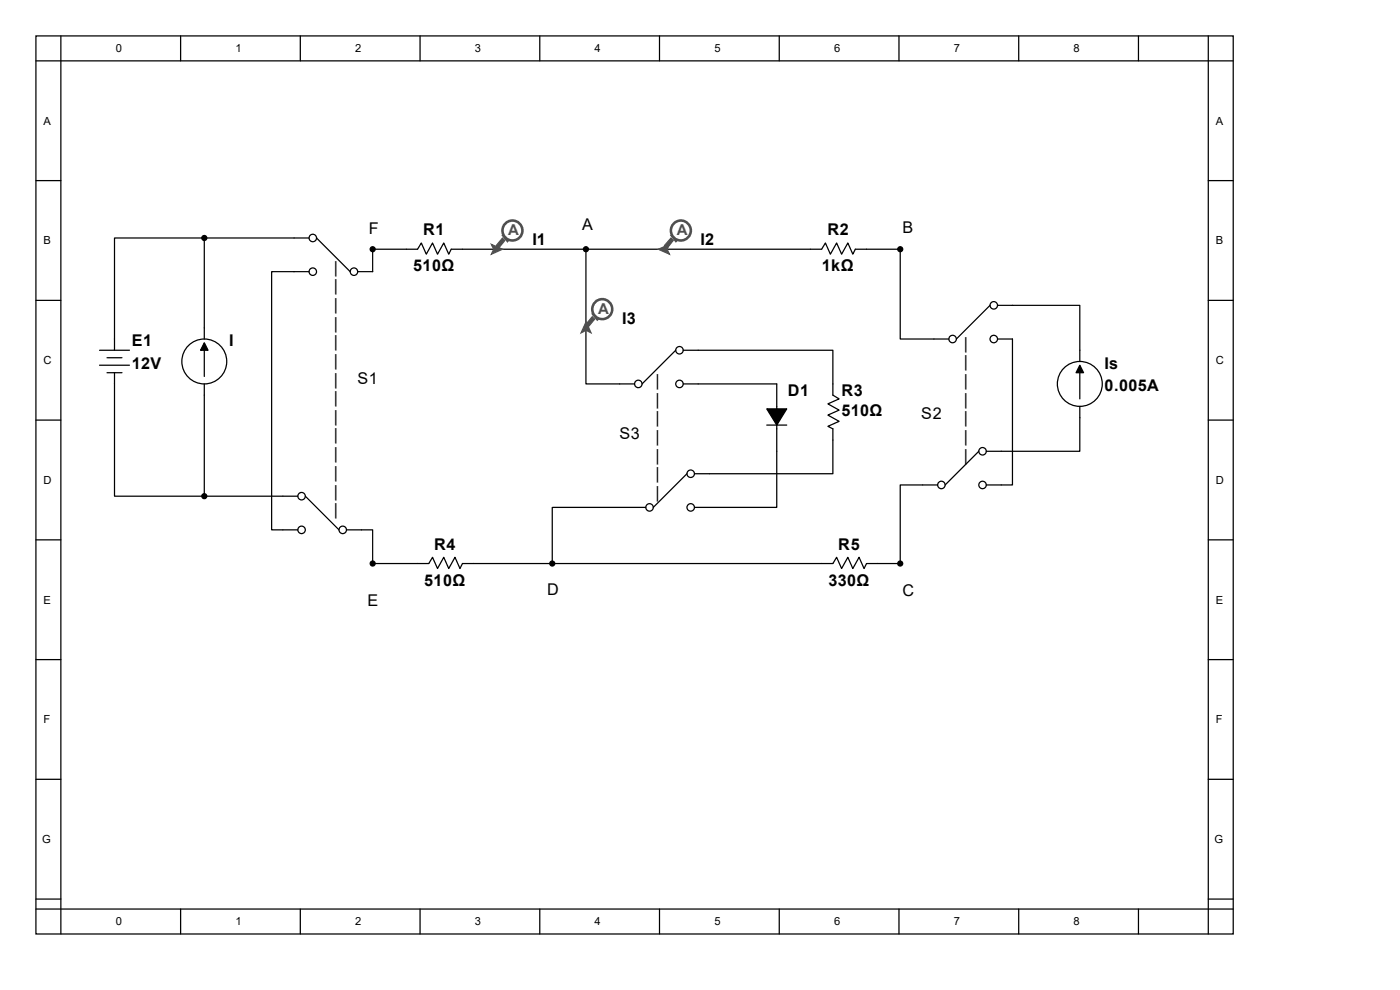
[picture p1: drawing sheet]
<svg xmlns="http://www.w3.org/2000/svg" width="297mm" height="210mm" viewBox="0 0 297 210" stroke-linecap="round" stroke-linejoin="round" font-family="sans-serif">
<g fill="none" stroke="#000" stroke-width=".26">
<path d="M7.6 7.6h254v190.5h-254zM7.6 12.9h254M12.9 7.6v190.5M38.3 7.6v5.3M63.7 7.6v5.3M89.1 7.6v5.3M114.5 7.6v5.3M139.9 7.6v5.3M165.3 7.6v5.3M190.7 7.6v5.3M216.1 7.6v5.3M241.5 7.6v5.3"/>
<path d="M256.3 7.6v190.5M7.6 38.3h5.3M256.3 38.3h5.3M88.6 52.9l.8-1.4 1 2.4 1.4-2.4 1 2.4 1.3-2.4 1.1 2.4 .5-1M7.6 63.7h5.3M256.3 63.7h5.3M7.6 89.1h5.3M256.3 89.1h5.3M7.6 114.5h5.3M256.3 114.5h5.3M7.6 139.9h5.3M256.3 139.9h5.3"/>
<path d="M7.6 165.3h5.3M256.3 165.3h5.3M7.6 190.7h5.3M7.6 192.8h254M38.3 192.8v5.3M63.7 192.8v5.3M89.1 192.8v5.3M114.5 192.8v5.3M139.9 192.8v5.3M165.3 192.8v5.3M190.7 192.8v5.3M216.1 192.8v5.3"/>
<path d="M241.5 192.8v5.3M256.3 190.7h5.3"/>
</g>
<path d="M98.1 52.8l.1 .1z" fill-rule="evenodd" fill="#fff"/>
<path d="M95.7 52.9h2.4" fill="none" stroke="#000" stroke-width=".26"/>
<path d="M86.1 52.8l.1 .1z" fill-rule="evenodd" fill="#fff"/>
<path d="M86.2 52.9h2.4M174.3 52.9l.8-1.4 1.1 2.4 1.3-2.4 1 2.4 1.4-2.4 1 2.4 .6-1" fill="none" stroke="#000" stroke-width=".26"/>
<path d="M183.8 52.8l.1 .1z" fill-rule="evenodd" fill="#fff"/>
<path d="M181.5 52.9h2.3" fill="none" stroke="#000" stroke-width=".26"/>
<path d="M171.9 52.8l.1 .1z" fill-rule="evenodd" fill="#fff"/>
<path d="M171.9 52.9h2.4M176.7 83.8l1.3 .8-2.4 1.1 2.4 1.3-2.4 1.1 2.4 1.3-2.4 1 1.1 .6" fill="none" stroke="#000" stroke-width=".26"/>
<path d="M176.7 93.3v.1z" fill-rule="evenodd" fill="#fff"/>
<path d="M176.7 91v2.3" fill="none" stroke="#000" stroke-width=".26"/>
<path d="M176.7 81.4v.1z" fill-rule="evenodd" fill="#fff"/>
<path d="M176.7 81.4v2.4M91 119.5l.8-1.3 1 2.4 1.3-2.4 1.1 2.4 1.3-2.4 1.1 2.4 .5-1.1" fill="none" stroke="#000" stroke-width=".26"/>
<path d="M100.5 119.5v.1z" fill-rule="evenodd" fill="#fff"/>
<path d="M98.1 119.5h2.4" fill="none" stroke="#000" stroke-width=".26"/>
<path d="M88.6 119.5v.1z" fill-rule="evenodd" fill="#fff"/>
<path d="M88.6 119.5h2.4M176.7 119.5l.8-1.3 1 2.4 1.4-2.4 1 2.4 1.3-2.4 1.1 2.4 .5-1.1" fill="none" stroke="#000" stroke-width=".26"/>
<path d="M186.2 119.5l.1 .1z" fill-rule="evenodd" fill="#fff"/>
<path d="M183.8 119.5h2.4" fill="none" stroke="#000" stroke-width=".26"/>
<path d="M174.3 119.5l.1 .1z" fill-rule="evenodd" fill="#fff"/>
<path d="M67.2 50.5l7.1 7.1M174.3 119.5h2.4" fill="none" stroke="#000" stroke-width=".26"/>
<path d="M62.4 57.6v.1z" fill-rule="evenodd" fill="#fff"/>
<g fill="none" stroke="#000" stroke-width=".26">
<path d="M62.4 57.6h3.2"/>
<circle cx="66.4" cy="57.6" r=".79"/>
</g>
<g fill="none" stroke="#000" stroke-width=".26">
<path d="M62.4 50.5h3.2"/>
<circle cx="66.4" cy="50.5" r=".79"/>
</g>
<path d="M79 57.6l.1 .1z" fill-rule="evenodd" fill="#fff"/>
<g fill="none" stroke="#000" stroke-width=".26">
<path d="M75.9 57.6h3.2M64.8 105.3l7.1 7.1"/>
<circle cx="75.1" cy="57.6" r=".79"/>
</g>
<path d="M60 112.4h.1z" fill-rule="evenodd" fill="#fff"/>
<g fill="none" stroke="#000" stroke-width=".26">
<path d="M60 112.4h3.2"/>
<circle cx="64" cy="112.4" r=".79"/>
</g>
<path d="M60 105.2l.1 .1z" fill-rule="evenodd" fill="#fff"/>
<g fill="none" stroke="#000" stroke-width=".26">
<path d="M60 105.3h3.2"/>
<circle cx="64" cy="105.3" r=".79"/>
</g>
<path d="M76.6 112.4h.1z" fill-rule="evenodd" fill="#fff"/>
<g fill="none" stroke="#000" stroke-width=".26">
<path d="M21.1 74.3h6.4M21.1 77.5h6.4M22.7 75.9h3.2M22.7 79.1h3.2M73.5 112.4h3.2"/>
<circle cx="72.7" cy="112.4" r=".79"/>
</g>
<path d="M24.3 81.4v.1z" fill-rule="evenodd" fill="#fff"/>
<path d="M24.3 79.1v2.3" fill="none" stroke="#000" stroke-width=".26"/>
<path d="M24.3 71.9v.1z" fill-rule="evenodd" fill="#fff"/>
<path d="M24.3 71.9v2.4M162.7 86.7h4.2l-2.1 3.5zM162.7 90.2h4.2M164.8 86.2v4.8" fill="none" stroke="#000" stroke-width=".26"/>
<path d="M162.7 86.7h4.2l-2.1 3.5z" fill="#000"/>
<path d="M164.8 81.4v.1z" fill-rule="evenodd" fill="#fff"/>
<path d="M164.8 81.4v4.8" fill="none" stroke="#000" stroke-width=".26"/>
<path d="M164.8 95.7v.1z" fill-rule="evenodd" fill="#fff"/>
<path d="M143.4 74.3l-7.2 7.1M164.8 91v4.7" fill="none" stroke="#000" stroke-width=".26"/>
<path d="M148.1 81.4l.1 .1z" fill-rule="evenodd" fill="#fff"/>
<g fill="none" stroke="#000" stroke-width=".26">
<path d="M144.9 81.4h3.2"/>
<circle cx="144.1" cy="81.4" r=".79"/>
</g>
<path d="M148.1 74.3h.1z" fill-rule="evenodd" fill="#fff"/>
<g fill="none" stroke="#000" stroke-width=".26">
<path d="M144.9 74.3h3.2"/>
<circle cx="144.1" cy="74.3" r=".79"/>
</g>
<path d="M131.4 81.4l.1 .1z" fill-rule="evenodd" fill="#fff"/>
<g fill="none" stroke="#000" stroke-width=".26">
<path d="M131.4 81.4h3.2M145.7 100.5l-7.1 7.1"/>
<circle cx="135.4" cy="81.4" r=".79"/>
</g>
<path d="M150.5 107.6v.1z" fill-rule="evenodd" fill="#fff"/>
<g fill="none" stroke="#000" stroke-width=".26">
<path d="M147.3 107.6h3.2"/>
<circle cx="146.5" cy="107.6" r=".79"/>
</g>
<g fill="none" stroke="#000" stroke-width=".26">
<path d="M147.3 100.5h3.2"/>
<circle cx="146.5" cy="100.5" r=".79"/>
</g>
<path d="M133.8 107.6l.1 .1z" fill-rule="evenodd" fill="#fff"/>
<g fill="none" stroke="#000" stroke-width=".26">
<path d="M210 64.8l-7.1 7.1M133.8 107.6h3.2"/>
<circle cx="137.8" cy="107.6" r=".79"/>
</g>
<path d="M214.8 71.9v.1z" fill-rule="evenodd" fill="#fff"/>
<g fill="none" stroke="#000" stroke-width=".26">
<path d="M211.6 71.9h3.2"/>
<circle cx="210.8" cy="71.9" r=".79"/>
</g>
<path d="M214.8 64.7v.1z" fill-rule="evenodd" fill="#fff"/>
<g fill="none" stroke="#000" stroke-width=".26">
<path d="M211.6 64.8h3.2"/>
<circle cx="210.8" cy="64.8" r=".79"/>
</g>
<path d="M198.1 71.9l.1 .1z" fill-rule="evenodd" fill="#fff"/>
<g fill="none" stroke="#000" stroke-width=".26">
<path d="M198.1 71.9h3.2M207.6 95.7l-7.1 7.2"/>
<circle cx="202.1" cy="71.9" r=".79"/>
</g>
<path d="M212.4 102.8l.1 .1z" fill-rule="evenodd" fill="#fff"/>
<g fill="none" stroke="#000" stroke-width=".26">
<path d="M209.2 102.9h3.2"/>
<circle cx="208.4" cy="102.9" r=".79"/>
</g>
<path d="M212.4 95.7l.1 .1z" fill-rule="evenodd" fill="#fff"/>
<g fill="none" stroke="#000" stroke-width=".26">
<path d="M209.2 95.7h3.2"/>
<circle cx="208.4" cy="95.7" r=".79"/>
</g>
<path d="M195.7 102.8l.1 .1z" fill-rule="evenodd" fill="#fff"/>
<g fill="none" stroke="#000" stroke-width=".26">
<path d="M62.4 57.6h-4.8v54.8h2.4M43.3 72.7l.8 1.6h-1.6zM43.3 74.3v5.6M148.1 74.3h28.6v7.1M214.8 71.9v31h-2.4M148.1 81.4h16.7M164.8 95.7v11.9h-14.3M176.7 93.3v7.2h-26.2M100.5 119.5h73.8M133.8 107.6h-16.6v11.9M195.7 102.9h3.2"/>
<circle cx="43.3" cy="76.7" r="4.8"/>
<circle cx="117.2" cy="119.5" r=".53"/>
<circle cx="199.7" cy="102.9" r=".79"/>
</g>
<g fill="#000">
<path d="M43.3 72.7l.8 1.6h-1.6z"/>
<circle cx="117.2" cy="119.5" r=".53"/>
</g>
<path d="M43.3 69.5l.1 .1z" fill-rule="evenodd" fill="#fff"/>
<path d="M43.3 69.5v2.4" fill="none" stroke="#000" stroke-width=".26"/>
<path d="M43.3 83.8l.1 .1z" fill-rule="evenodd" fill="#fff"/>
<g fill="none" stroke="#000" stroke-width=".26">
<path d="M43.3 50.5h-19v21.4M43.3 50.5v19M43.3 50.5h19.1M86.2 52.9h-7.1v4.7M98.1 52.9h73.8M124.3 52.9v28.5h7.1M183.8 52.9h7.2v19h7.1M229.1 77.5l.8 1.6h-1.6zM229.1 79.1v5.5M24.3 81.4v23.9h19M43.3 81.4v23.9M43.3 105.3h16.7"/>
<path d="M76.7 112.4h2.4v7.1h9.5M195.7 102.9h-4.7v16.6h-4.8"/>
<circle cx="43.3" cy="50.5" r=".53"/>
<circle cx="79.1" cy="52.9" r=".53"/>
<circle cx="124.3" cy="52.9" r=".53"/>
<circle cx="191" cy="52.9" r=".53"/>
<circle cx="229.1" cy="81.4" r="4.8"/>
<circle cx="43.3" cy="105.3" r=".53"/>
<circle cx="79.1" cy="119.5" r=".53"/>
<circle cx="191" cy="119.5" r=".53"/>
</g>
<g fill="#000">
<path d="M229.1 77.5l.8 1.6h-1.6z"/>
<circle cx="43.3" cy="50.5" r=".53"/>
<circle cx="79.1" cy="52.9" r=".53"/>
<circle cx="124.3" cy="52.9" r=".53"/>
<circle cx="191" cy="52.9" r=".53"/>
<circle cx="43.3" cy="105.3" r=".53"/>
<circle cx="79.1" cy="119.5" r=".53"/>
<circle cx="191" cy="119.5" r=".53"/>
</g>
<path d="M229 74.3h.1z" fill-rule="evenodd" fill="#fff"/>
<path d="M229.1 74.3v2.4" fill="none" stroke="#000" stroke-width=".26"/>
<path d="M229 88.6h.1z" fill-rule="evenodd" fill="#fff"/>
<path d="M214.8 64.8h14.3v9.5M229.1 86.2v9.5h-16.7" fill="none" stroke="#000" stroke-width=".26"/>
<path d="M104.2 51.8l2.4 1.1-2.4 1 .5-1z" fill-rule="evenodd" fill="#505050"/>
<path d="M104.2 51.8l2.4 1.1-2.4 1 .5-1z" fill="none" stroke="#505050" stroke-width=".25"/>
<path d="M106.6 50.5l.5 .5-1.3 1.6-.5 .3v-.8z" fill-rule="evenodd" fill="#505050"/>
<path d="M106.6 50.5l.5 .5-1.3 1.6-.5 .3v-.8z" fill="none" stroke="#505050" stroke-width=".25"/>
<path d="M106.6 50h.2l1.1 1-.2 .3z" fill-rule="evenodd" fill="#505050"/>
<path d="M106.6 50h.2l1.1 1-.2 .3z" fill="none" stroke="#505050" stroke-width=".25"/>
<circle cx="108.7" cy="48.9" r="2.12" fill="#fff"/>
<circle cx="108.7" cy="48.9" r="2.12" fill="none" stroke="#505050" stroke-width=".55"/>
<path d="M139.7 52.9l2.3-1.1-.5 1.1 .5 1z" fill-rule="evenodd" fill="#505050"/>
<path d="M139.7 52.9l2.3-1.1-.5 1.1 .5 1z" fill="none" stroke="#505050" stroke-width=".25"/>
<path d="M142.3 50.5l.5 .5-1.3 1.6-.5 .3v-.8z" fill-rule="evenodd" fill="#505050"/>
<path d="M142.3 50.5l.5 .5-1.3 1.6-.5 .3v-.8z" fill="none" stroke="#505050" stroke-width=".25"/>
<path d="M142.3 50h.3l1 1-.2 .3z" fill-rule="evenodd" fill="#505050"/>
<path d="M142.3 50h.3l1 1-.2 .3z" fill="none" stroke="#505050" stroke-width=".25"/>
<circle cx="144.4" cy="48.9" r="2.12" fill="#fff"/>
<circle cx="144.4" cy="48.9" r="2.12" fill="none" stroke="#505050" stroke-width=".55"/>
<path d="M124.3 68.2l1.1 2.4-1.1-.5-1 .5z" fill-rule="evenodd" fill="#505050"/>
<path d="M124.3 68.2l1.1 2.4-1.1-.5-1 .5z" fill="none" stroke="#505050" stroke-width=".25"/>
<path d="M125.6 67.2l.6 .5-1.4 1.6-.5 .3v-.9z" fill-rule="evenodd" fill="#505050"/>
<path d="M125.6 67.2l.6 .5-1.4 1.6-.5 .3v-.9z" fill="none" stroke="#505050" stroke-width=".25"/>
<path d="M125.6 66.6h.3l1.1 1.1-.3 .2z" fill-rule="evenodd" fill="#505050"/>
<path d="M125.6 66.6h.3l1.1 1.1-.3 .2z" fill="none" stroke="#505050" stroke-width=".25"/>
<circle cx="127.8" cy="65.6" r="2.12" fill="#fff"/>
<circle cx="127.8" cy="65.6" r="2.12" fill="none" stroke="#505050" stroke-width=".55"/>
<g font-size="3.4">
<text x="78.2" y="49.7">F</text>
<text x="89.8" y="49.9">R1</text>
<text x="112.9" y="52.1">I1</text>
<text x="123.5" y="48.9">A</text>
<text x="148.6" y="52.1">I2</text>
<text x="175.5" y="49.9">R2</text>
<text x="191.5" y="49.4">B</text>
<text x="70.8" y="57.9">|</text>
<text x="87.7" y="57.6">510Ω</text>
<text x="174.4" y="57.6">1kΩ</text>
<text x="70.8" y="61.8">|</text>
<text x="70.8" y="65.7">|</text>
<text x="70.8" y="69.7">|</text>
<text x="132" y="68.7">I3</text>
<text x="27.9" y="73.4">E1</text>
<text x="48.6" y="73.4">I</text>
<text x="70.8" y="73.7">|</text>
<text x="70.8" y="77.6">|</text>
<text x="204.5" y="74">|</text>
<text x="204.5" y="77.9">|</text>
<text x="27.9" y="78.2">12V</text>
<text x="70.8" y="81.6">|</text>
<text x="75.9" y="81.4">S1</text>
<text x="139.1" y="81.9">|</text>
<text x="204.5" y="81.9">|</text>
<text x="234.3" y="78.2">Is</text>
<text x="234.3" y="83">0.005A</text>
<text x="70.8" y="85.6">|</text>
<text x="70.8" y="89.5">|</text>
<text x="139.1" y="85.9">|</text>
<text x="139.1" y="89.8">|</text>
<text x="167.1" y="84">D1</text>
<text x="178.5" y="84">R3</text>
<text x="178.5" y="88.3">510Ω</text>
<text x="195.5" y="88.8">S2</text>
<text x="204.5" y="85.9">|</text>
<text x="204.5" y="89.8">|</text>
<text x="70.8" y="93.4">|</text>
<text x="131.4" y="93">S3</text>
<text x="139.1" y="93.8">|</text>
<text x="204.5" y="93.8">|</text>
<text x="70.8" y="97.4">|</text>
<text x="70.8" y="101.3">|</text>
<text x="139.1" y="97.7">|</text>
<text x="139.1" y="101.7">|</text>
<text x="204.5" y="97.7">|</text>
<text x="70.8" y="105.3">|</text>
<text x="139.1" y="105.6">|</text>
<text x="70.8" y="109.3">|</text>
<text x="92.1" y="116.6">R4</text>
<text x="177.8" y="116.6">R5</text>
<text x="90" y="124.2">510Ω</text>
<text x="175.7" y="124.2">330Ω</text>
<text x="78" y="128.5">E</text>
<text x="116.1" y="126.1">D</text>
<text x="191.5" y="126.4">C</text>
</g>
<g font-size="3.2" fill="#505050">
<text x="107.8" y="49.9">A</text>
<text x="143.6" y="49.9">A</text>
<text x="126.9" y="66.5">A</text>
</g>
<g font-size="2.4">
<text x="24.6" y="11.1">0</text>
<text x="50" y="11.1">1</text>
<text x="75.4" y="11.1">2</text>
<text x="100.8" y="11.1">3</text>
<text x="126.2" y="11.1">4</text>
<text x="151.6" y="11.1">5</text>
<text x="177" y="11.1">6</text>
<text x="202.4" y="11.1">7</text>
<text x="227.8" y="11.1">8</text>
<text x="9.2" y="26.5">A</text>
<text x="257.9" y="26.5">A</text>
<text x="9.2" y="51.9">B</text>
<text x="257.9" y="51.9">B</text>
<text x="9.2" y="77.3">C</text>
<text x="257.9" y="77.3">C</text>
<text x="9.2" y="102.7">D</text>
<text x="257.9" y="102.7">D</text>
<text x="9.2" y="128.1">E</text>
<text x="257.9" y="128.1">E</text>
<text x="9.2" y="153.5">F</text>
<text x="257.9" y="153.5">F</text>
<text x="8.9" y="178.9">G</text>
<text x="257.6" y="178.9">G</text>
<text x="24.6" y="196.3">0</text>
<text x="50" y="196.3">1</text>
<text x="75.4" y="196.3">2</text>
<text x="100.8" y="196.3">3</text>
<text x="126.2" y="196.3">4</text>
<text x="151.6" y="196.3">5</text>
<text x="177" y="196.3">6</text>
<text x="202.4" y="196.3">7</text>
<text x="227.8" y="196.3">8</text>
</g>
</svg>
